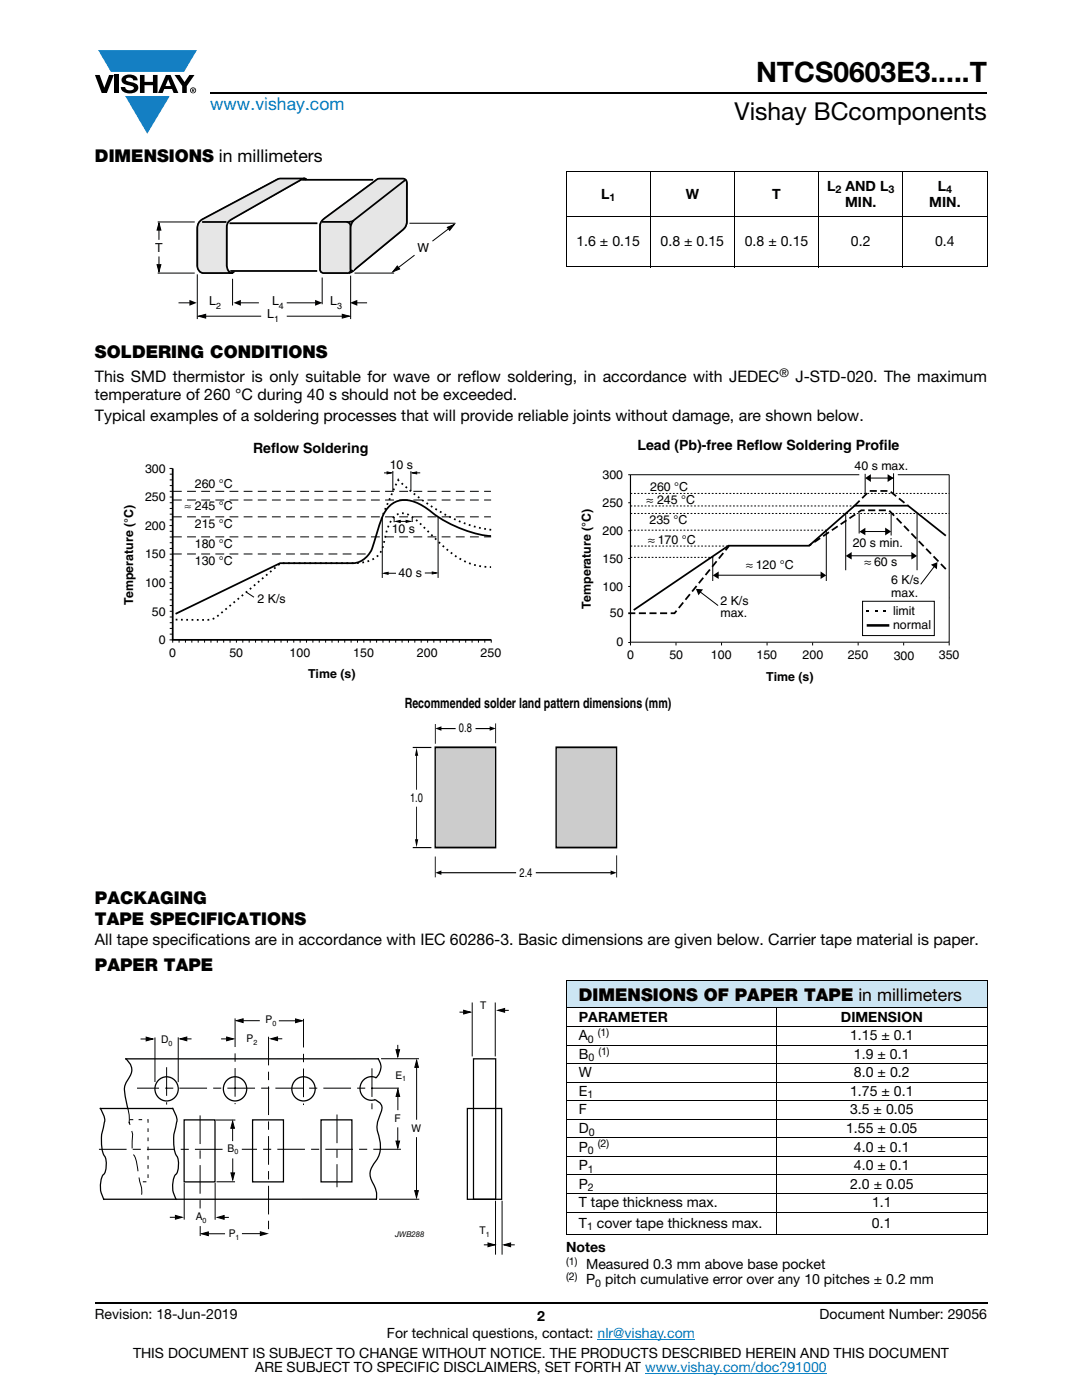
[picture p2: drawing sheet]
<svg xmlns="http://www.w3.org/2000/svg" width="216mm" height="279mm" viewBox="0 0 216 279" stroke-linecap="round" stroke-linejoin="round" font-family="sans-serif">
<g fill="#147fc3">
<path d="M19.6 10h19.7l-2.6 4.3h-1.1h-13.5z"/>
<path d="M25 19.2h8.9l-4.5 7.5z"/>
</g>
<g fill="#000">
<path d="M18.9 15h1l.9 2.5 1-2.5h.9l-1.4 3.6h-1zM22.9 15h.9v3.6h-.9zM24.6 15.3a2.1 2.1 0 0 1 2.8 .3l.1 .4h-.9a.79 .79 0 0 0-.7-.5 .79 .79 0 0 0-.8 .4l.3 .3 1 .2a1.08 1.08 0 0 1 1.2 1 1.08 1.08 0 0 1-1.1 1.2 1.73 1.73 0 0 1-2.4-1.2h.9a.96 .96 0 0 0 .8 .6 .96 .96 0 0 0 .9-.4 1.31 1.31 0 0 0-1.2-.6 1.03 1.03 0 0 1-1.1-.6 1.03 1.03 0 0 1 .2-1.1zM27.9 15h.9v1.3h1.7v-1.3h.9v3.6h-.9v-1.6h-1.7v1.6h-.9zM34.8 15h1.1l.9 1.4 1-1.4h1l-1.5 2.2v1.4h-.9v-1.4z"/>
<path d="M33.6 15.9l.5 1.3h-1.1zM33.1 15l-1.6 3.6h1l.3-.8h1.5l.3 .8h1l-1.6-3.6z"/>
<path d="M38.4 17.8h.2v.2h-.2zM38.3 17.7v.7h.1v-.3l.4 .3-.2-.3 .2-.2-.1-.2z"/>
<path d="M38.1 18a.46 .46 0 0 1 .9 0 .46 .46 0 0 1-.9 0zM37.9 18a.6 .6 0 0 0 1.2 0 .6 .6 0 0 0-1.2 0z"/>
</g>
<path d="M42 18.6h155M18.9 260h178.1" fill="none" stroke="#000" stroke-width=".36"/>
<path d="M119.2 267.3h19.5M128.7 274h36.3" fill="none" stroke="#007ec4" stroke-width=".2"/>
<path d="M31 35.5h59.9v29.3h-59.9z" fill="#fff"/>
<path d="M64.1 44.2l.8-.7 10.6-7.8h5.1l.4 .2 .2 .7v8.1l-.3 .7-10.4 8.6-.7 .5h-5.3l-.5-.2-.1-.5v-8.9z" fill="#e6e6e6"/>
<path d="M69.4 54.5h-4.9l-.5-.2-.1-.5v-8.9l.2-.7 .8-.7 10.6-7.8h5.1l.4 .2 .2 .7v8.1l-.3 .7-10.4 8.6-.7 .5h-.6" fill="none" stroke="#000" stroke-width=".2"/>
<path d="M39.7 44.4l.7-.7 14.8-7.9 .6-.2h4.8l-14.2 8-.9 .7-.2 .7v8.1l.2 .8 .6 .6h-5.7l-.5-.2-.4-.6-.2-.6v-7.4l.1-.8z" fill="#e6e6e6"/>
<path d="M46 54.5l-.5-.6-.2-.8v-8.1l.2-.7 .9-.7 14.2-8h-4.8l-.6 .2-14.8 7.9-.7 .7-.3 .5-.1 .8v7.4l.2 .6 .4 .6 .5 .2h5.7" fill="none" stroke="#000" stroke-width=".2"/>
<path d="M39.9 44.2l.4-.4 15.2-8.1 5.2-.1 .4 .3a.84 .84 0 0 0-1.2 .1l-13.6 7.7a1.95 1.95 0 0 0-1.1 2.4v6.9a1.43 1.43 0 0 0 .9 1.4l.5-.1 .1-.2-.1 .2-.4 .2h-4.2a2.53 2.53 0 0 1-2.2-.4 2.31 2.31 0 0 1-.4-2v-4.9a4.5 4.5 0 0 1 .3-2.8z" fill="#e6e6e6"/>
<path d="M61.1 35.9a.87 .87 0 0 0-1.2 .1l-13.6 7.7a1.95 1.95 0 0 0-1.1 2.4v6.9a1.43 1.43 0 0 0 .9 1.4l.5-.1 .1-.2-.1 .2-.4 .2h-4.2a2.53 2.53 0 0 1-2.2-.4 2.31 2.31 0 0 1-.4-2v-4.9a4.5 4.5 0 0 1 .3-2.8 4 4 0 0 1 2-1.3l13.8-7.4 5.2-.1 .4 .3M40.3 44.3h4.9" fill="none" stroke="#000" stroke-width=".35"/>
<path d="M40.3 44.3h4.9" fill="none" stroke="#e6e6e6" stroke-width=".2"/>
<path d="M64.3 44l10.7-8a1.97 1.97 0 0 1 1.7-.4h2.8a1.27 1.27 0 0 1 1.7 .7v5.3a8.6 8.6 0 0 1-.1 3.3 4.4 4.4 0 0 1-1.9 2l-8.6 7a2.15 2.15 0 0 1-2 .6h-3.6a.85 .85 0 0 1-1.1-1v-7.8a1.96 1.96 0 0 1 .4-1.7z" fill="#e6e6e6"/>
<path d="M69.6 54.5h-4.6a.85 .85 0 0 1-1.1-1v-7.8a2.32 2.32 0 0 1 1.3-2.5l9.8-7.2a1.97 1.97 0 0 1 1.7-.4h2.8a1.27 1.27 0 0 1 1.7 .7v5.3a8.6 8.6 0 0 1-.1 3.3 4.4 4.4 0 0 1-1.9 2l-8.7 7.1-.9 .5" fill="none" stroke="#000" stroke-width=".35"/>
<path d="M64.1 44.3h1.3a13 13 0 0 1 4.1 .1 1.57 1.57 0 0 1 .5 1.7v5.6a5.7 5.7 0 0 1-.2 2.6l-.3 .2z" fill="#e6e6e6"/>
<path d="M64.1 44.3h1.3a13 13 0 0 1 4.1 .1 1.57 1.57 0 0 1 .5 1.7v5.6a5.7 5.7 0 0 1-.2 2.6l-.3 .2" fill="none" stroke="#000" stroke-width=".35"/>
<path d="M70.6 44l10.3-8.1-10.4 18.1a.52 .52 0 0 1-.5-.2 .52 .52 0 0 1 0-.6v-7.9l.2-.8z" fill="#e6e6e6"/>
<path d="M60.3 35.9h14.2M80.9 35.9l-8.8 6.9a4.9 4.9 0 0 0-1.9 1.7l-.2 .9v7.8a.52 .52 0 0 0 0 .6 .52 .52 0 0 0 .5 .2M45.8 44.6h17.5M46 54.1h17.3M70.6 44l-.7 .3h-.7" fill="none" stroke="#000" stroke-width=".35"/>
<path d="M60.3 35.9h14.2M45.8 44.6h17.5M46 54.1h17.3" fill="none" stroke="#e6e6e6" stroke-width=".2"/>
<path d="M31.7 44.5l.4 1.4h-.8zM31.3 52.8h.8l-.4 1.4zM79.3 53.1l.4 .6-1.3 .5zM89.3 45.4l1.3-.6-.9 1.2zM39.6 63.1l1.4-.4v.8zM68.3 62.7l1.4 .4-1.4 .4z" fill="#000"/>
<g fill="none" stroke="#000" stroke-width=".2">
<path d="M112.9 34.2h84.1M112.9 34.3v18.8M129.8 34.1v19.2M146.6 34.1v19.2M163.3 34.1v19.2M180.1 34.1v19.2M197 34.3v18.8M31.3 52.8h.8l-.4 1.4zM31.5 54.5h7.4M31.5 44.3h7.4M31.7 44.5v3.4M31.7 51.2v3"/>
<path d="M31.7 44.5l.4 1.4h-.8zM39.4 54.8v8.9M46.4 55.6v5.4M64.3 55.4v5.3M70 55v8.7M70.7 54.5h7.9M79.3 53.1l.4 .6-1.3 .5zM81.7 44.6h9.2M82.7 50.9l-4.3 3.3M89.3 45.4l1.3-.6-.9 1.2zM90.6 44.8l-4.3 3.3M112.9 43.2h84.1"/>
<path d="M112.9 53.2h84.1M35.6 60.4h2.3M39.6 63.1h12.5M39.6 63.1l1.4-.4v.8zM48 60.4h3.7M57.2 60.4h5.8M57.2 63.1h12.5M68.3 62.7l1.4 .4-1.4 .4zM71.2 60.4h2"/>
</g>
<g fill="#000">
<path d="M37.8 59.8l1.5 .6-1.5 .6z" fill-rule="evenodd"/>
<path d="M46.6 60.4l1.5-.6v1.2z" fill-rule="evenodd"/>
<path d="M62.9 59.8l1.4 .6-1.4 .6z" fill-rule="evenodd"/>
<path d="M69.8 60.4l1.5-.6v1.2z" fill-rule="evenodd"/>
</g>
<path d="M24.5 88h75.5v47.9h-75.5z" fill="#fff"/>
<path d="M34.5 93.5v34.2h63.6M98 107a24.3 24.3 0 0 1-13-5.6 6.1 6.1 0 0 0-6.5-1 7.3 7.3 0 0 0-2.8 4.3 29.4 29.4 0 0 1-2 5.8 4.4 4.4 0 0 1-3.2 1.9h-14.6l-20.9 10.1" fill="none" stroke="#000" stroke-width=".35"/>
<path d="M77.2 94.2l.9 .2-.9 .2zM82.3 94.4l.8-.2v.4zM76.6 114.4l.8-.2v.4zM79 104.1l.9-.2v.4zM81 103.9l.9 .2-.9 .2zM86.3 114.1l.8 .2-.8 .2z" fill="#000"/>
<g fill="none" stroke="#000" stroke-width=".2">
<path d="M33.8 93.5h.7M33.9 94.6h.6M33.9 95.8h.6M33.9 96.9h.6M33.9 98.1h.6M33.9 99.2h.6M77.2 94.2l.9 .2-.9 .2zM78.1 94.4h-1.5M78.4 94v4M82 94v4M82.3 94.4l.8-.2v.4zM82.3 94.4h1.6"/>
<path d="M33.8 104.9h.7M33.8 116.3h.7M33.9 100.3h.6M33.9 101.5h.6M33.9 102.6h.6M33.9 103.8h.6M33.9 106h.6M33.9 107.2h.6M33.9 108.3h.6M33.9 109.5h.6M33.9 110.6h.6M33.9 111.7h.6"/>
<path d="M33.9 112.9h.6M33.9 114h.6M33.9 115.2h.6M33.9 117.4h.6M33.9 118.6h.6M33.9 119.7h.6M49.2 118.2l1.5 1M76.3 103.2v12.1M76.6 114.4l.8-.2v.4zM76.7 114.4h2.3M78.6 103.1v1.1M79 104.1l.9-.2v.4z"/>
<path d="M79.6 104.1h1.7M81 103.9l.9 .2-.9 .2zM82.2 103.1l.1 1.1M86.3 114.1l.8 .2-.8 .2zM86.7 114.3l-1.9 .1M87.4 103.2v12.1M33.8 127.7h.7v.6M33.9 120.9h.6M33.9 122h.6M33.9 123.1h.6M33.9 124.3h.6M33.9 125.4h.6"/>
<path d="M33.9 126.6h.6M35.7 127.7v.6M37 127.7v.6M38.3 127.7v.6M39.5 127.7v.6M40.8 127.7v.6M42.1 127.7v.6M43.4 127.7v.6M44.6 127.7v.6M45.9 127.7v.6M47.2 127.7v.6M48.4 127.7v.6"/>
<path d="M49.7 127.7v.6M51 127.7v.6M52.3 127.7v.6M53.5 127.7v.6M54.8 127.7v.6M56.1 127.7v.6M57.3 127.7v.6M58.6 127.7v.6M59.9 127.7v.6M61.2 127.7v.6M62.4 127.7v.6M63.7 127.7v.6"/>
<path d="M65 127.7v.6M66.2 127.7v.6M67.5 127.7v.6M68.8 127.7v.6M70.1 127.7v.6M71.3 127.7v.6M72.6 127.7v.6M73.9 127.7v.6M75.1 127.7v.6M76.4 127.7v.6M77.7 127.7v.6M79 127.7v.6"/>
<path d="M80.2 127.7v.6M81.5 127.7v.6M82.8 127.7v.6M84 127.7v.6M85.3 127.7v.6M86.6 127.7v.6M87.8 127.7v.6M89.1 127.7v.6M90.4 127.7v.6M91.7 127.7v.6M92.9 127.7v.6M94.2 127.7v.6"/>
<path d="M95.5 127.7v.6M96.7 127.7v.6M98 127.7v.6"/>
</g>
<path d="M98 105.7a32.3 32.3 0 0 1-16.6-8.2l-1.9-1.7-3.4 7.7M35.1 123.7h1.6a23.4 23.4 0 0 0 5.8-.2 137.2 137.2 0 0 0 10.8-8.8l2.7-2.3h14.7a6.3 6.3 0 0 0 5.1-2l.7-1.4a19 19 0 0 1 1.6-5.1 2.58 2.58 0 0 1 4-.9 47.3 47.3 0 0 1 5.8 5.5 14.1 14.1 0 0 0 10.1 4.7" fill="none" stroke="#000" stroke-width=".35" stroke-dasharray=".4 .7" stroke-linecap="butt"/>
<path d="M34.5 98.1h63.5M34.5 99.8h63.5M34.5 110.6h39.1M34.5 107.1h63.5M34.5 103.1h63.5" fill="none" stroke="#000" stroke-width=".2" stroke-dasharray="1.8 1.1" stroke-linecap="butt"/>
<path d="M115.7 87.5h75.8v48.9h-75.8z" fill="#fff"/>
<g fill="none" stroke="#000" stroke-width=".2">
<path d="M125.4 94.7h46.1M125.8 94.7v34.1M172.6 94.6v4M173.4 95.4h5M178.3 94.5v4M179.1 94.7h10.3v33.5h-63.6M125.4 117h.4M125.4 111.5h.4M125.4 105.9h.4M125.4 100.3h.4M139.5 118l3.8 2.9M142.2 111.2v4.7"/>
<path d="M143.1 114.8h21M164.9 105.9v10M168.8 102.5v11.3M169.8 110.9h12.3M171.4 102.4v4.1M172.1 120h14.3v6.8h-14.3zM172.3 106.1h4.7M177.8 102.6v4.3M183 102.5v11.3M186.6 112.8l-2.9 3.8M125.4 128.2h.4M134.9 128.2v.6"/>
<path d="M144 128.2v.6M153.1 128.2v.6M162.1 128.2v.6M171.2 128.2v.6M180.3 128.2v.6M189.4 128.2v.6"/>
</g>
<path d="M125.8 94.7v33.5" fill="none" stroke="#808080" stroke-width=".25"/>
<path d="M172.6 95.4l1.2-.8v1.6zM177.1 94.6l1.2 .8-1.2 .8zM138.9 117.5l1.4 .1-.9 1.2zM142.2 114.8l1.2-.8v1.5zM163.7 114.1l1.2 .7-1.2 .7zM168.8 110.9l1.1-.7v1.5zM171.5 106.1l1.2-.8v1.5zM176.6 105.3l1.2 .8-1.2 .8zM181.8 110.2l1.2 .7-1.2 .8zM185.8 112.7l1.2-.5-.1 1.4zM189.5 119v.4z" fill="#000"/>
<path d="M172.9 124.8h4.6" fill="none" stroke="#000" stroke-width=".51"/>
<path d="M172.8 121.9h.6v.3h-.6zM174.5 121.9h.6v.3h-.6zM176.3 121.9h.5v.3h-.5z" fill="#000"/>
<path d="M170.5 100.9l3-2.9h4l3.7 2.9M188.7 113.6l-11.3-11.8h-5.5l-10.5 7.1M125.4 122.4h9.2l10.9-13.4" fill="none" stroke="#000" stroke-width=".35" stroke-dasharray="1.4 .7" stroke-linecap="butt"/>
<path d="M188.7 106.9l-7.5-6h-10.7l-9.1 8h-16.1l-18.9 12.8" fill="none" stroke="#000" stroke-width=".35"/>
<path d="M125.8 98.5h63.6M125.8 102.5h63.6M125.8 105.8h39M125.8 109h19.7M125.8 111.2h16.5M125.8 101h44.9" fill="none" stroke="#000" stroke-width=".2" stroke-dasharray=".4 .4" stroke-linecap="butt"/>
<path d="M80.2 138.9h55.5v36.6h-55.5z" fill="#fff"/>
<path d="M83.1 149.2l.4 1.6h-.7zM86.9 145.4l1.2-.4v.8zM97.7 145l1.2 .4-1.2 .4zM82.8 167.5h.7l-.4 1.6zM86.9 174.2l1.2-.5v.9zM121.8 173.7l1.3 .5-1.3 .4z" fill="#000"/>
<path d="M82.4 149.2h3.7M83.1 150.4v7.2M86.9 144.5v3.9M87.7 145.4h3.2M94.9 145.4h3.3M98.9 144.4v3.9M82.4 169.2h3.7M83.1 161v7.2M86.9 170.9v4.2M87.7 174.2h15.3M106.9 174.2h15M123.1 170.7v4.4" fill="none" stroke="#000" stroke-width=".2"/>
<path d="M86.8 149.1h12.1v20h-12.1z" fill="#ccc"/>
<path d="M86.8 149.1h12.1v20h-12.1z" fill="none" stroke="#000" stroke-width=".31"/>
<path d="M111 149.1h12v20h-12z" fill="#ccc"/>
<path d="M111 149.1h12v20h-12z" fill="none" stroke="#000" stroke-width=".31"/>
<path d="M19.2 199.5h83.5v50.9h-83.5z" fill="#fff"/>
<path d="M25.5 221.2l.2 .9a9.5 9.5 0 0 0 .8 4.3l-.2 2.2a3.4 3.4 0 0 0 .7 2.4l.3 1.3 .5 3.1a6.5 6.5 0 0 1 .3 4" fill="none" stroke="#000" stroke-width=".2" stroke-dasharray="3.2 1.4"/>
<g fill="none" stroke="#000" stroke-width=".25">
<path d="M94.5 211.3h4.4v28h-4.4zM25.5 221.2l-.4-2a4.4 4.4 0 0 1 .2-3.3l.3-.5a2.68 2.68 0 0 0-.5-4.1h50.4a2.78 2.78 0 0 1-.5 3.8 2.36 2.36 0 0 0-3.2 2.1 2.36 2.36 0 0 0 3.1 2.3 1.83 1.83 0 0 1 1 2.8 5 5 0 0 0-.3 4.3 5.6 5.6 0 0 1-1.1 5.8 3.1 3.1 0 0 0 0 3.8 3.9 3.9 0 0 1 .6 3.1h-54.4M34.4 221.2a3.9 3.9 0 0 1 .6 3.9 8.1 8.1 0 0 0 .5 6l.1 1.2a2.83 2.83 0 0 1-.7 2.3 5 5 0 0 0 .3 4.7M34.5 221.2h-14.5a3.9 3.9 0 0 1 .6 3.9 8.1 8.1 0 0 0 .5 6l.1 1.2a2.83 2.83 0 0 1-.7 2.3 5 5 0 0 0 .2 4.7M36.7 223.5h6.2v12.4h-6.2zM50.4 223.5h6.2v12.4h-6.2zM64.1 223.5h6.1v12.4h-6.1zM93.3 221.2h6.8v18.1h-6.8z"/>
<circle cx="33.2" cy="217.3" r="2.37"/>
<circle cx="46.9" cy="217.3" r="2.37"/>
<circle cx="60.5" cy="217.3" r="2.37"/>
</g>
<path d="M33.2 213.1v7.2M46.9 203.3v17M53.6 207v39.4M60.6 203.4v17M74.2 213.3v8M79.5 217.2h-52.1M39.9 222.7v18.5M44.3 229.4h-25M67.2 222.5v14.3M79.9 229.4h-31.6M39.9 244.8v1.8" fill="none" stroke="#000" stroke-width=".2" stroke-dasharray="5.4 1.4 1.4 1.4"/>
<path d="M25.9 223.5h3.6v12.4h-1.6" fill="none" stroke="#000" stroke-width=".2" stroke-dasharray=".7 1.1" stroke-linecap="butt"/>
<g fill="none" stroke="#000" stroke-width=".2">
<path d="M28.1 207.4h1.7M29.2 207l1.3 .4-1.3 .3zM30.9 207.1v8.7M35.6 207.1v8.8M35.9 207.3l1.4-.3v.7zM36.4 207.3h1.8M44.1 207.3h1.8M45.2 207l1.4 .3-1.4 .4zM47.2 203.7l1.3-.4v.8zM47.7 203.7h4.1M54 207.3l1.4-.4v.8zM54.5 207.3h1.8"/>
<path d="M55.6 203.7h4M59 203.3l1.3 .4-1.3 .4zM76.1 211.3h7.4M79 209.5h.7l-.3 1.4zM79.4 208.5v2.4M79.4 217.4l.4 1.4h-.8zM79.4 217.4v4.2M83.1 211.6l.4 1.4h-.7zM83.1 211.6v11.9M91.7 202h2.2M92.5 201.6l1.4 .4-1.4 .4zM94.2 200.1v10.7"/>
<path d="M98.8 200.1v10.7M99.3 201.6h2.2M99.3 201.6l1.4-.3v.7zM36.8 236.2v7.1M42.9 236.2v7.1M43.2 223.5h3.7M43.3 235.9h3.5M46.1 234.1h.7l-.4 1.4zM46.4 223.8l.4 1.4h-.7zM46.4 224.3v3.4M46.4 231.2v3.6M75.7 239.3h7.9"/>
<path d="M79 227.7h.7l-.3 1.4zM79.4 225v4.1M82.8 237.6h.7l-.4 1.4zM83.1 226.9v12.1M98.9 239.6v10.8M100.2 239.6v10.8M33.9 242.9h1.8M35 242.6l1.3 .3-1.3 .4zM40.2 246.2l1.4-.3v.7zM40.7 246.2h4.2M43.4 243l1.3-.4v.7zM43.9 243h1.8"/>
<path d="M48.3 246.2h4.3M51.9 245.8l1.4 .4-1.4 .4zM96.5 248.4h2.2M97.4 248.1l1.3 .3-1.3 .4zM100.5 248.4h2.2M100.5 248.4l1.4-.3v.7z"/>
</g>
<g fill="#000">
<path d="M29.2 207l1.3 .4-1.3 .3zM35.9 207.3l1.4-.3v.7zM45.2 207l1.4 .3-1.4 .4zM47.2 203.7l1.3-.4v.8zM54 207.3l1.4-.4v.8zM59 203.3l1.3 .4-1.3 .4zM79.4 217.4l.3 1.4h-.7zM79 209.5h.7l-.3 1.4zM83.1 211.6l.4 1.4h-.7zM92.5 201.6l1.4 .4-1.4 .4zM99.3 201.6l1.4-.3v.7zM46.4 223.8l.4 1.4h-.7z"/>
<path d="M46.1 234.1h.7l-.4 1.4zM79 227.7h.7l-.3 1.4zM82.7 237.6h.8l-.4 1.4zM35 242.6l1.3 .3-1.3 .4zM40.2 246.2l1.4-.3v.7zM43.4 243l1.3-.4v.7zM51.9 245.8l1.4 .4-1.4 .4zM97.4 248.1l1.3 .3-1.3 .4zM100.5 248.4l1.4-.3v.7z"/>
</g>
<path d="M112.9 195.6h84.1v5.5h-84.1z" fill="#cce5f3"/>
<g fill="none" stroke="#000" stroke-width=".2">
<path d="M112.9 195.6h84.1M112.9 195.7v50.5M197 195.7v50.5M112.9 201.1h84.1M112.9 204.9h84.1M112.9 208.6h84.1M112.9 212.3h84.1M112.9 216h84.1M112.9 219.7h84.1M155 201.1v45.3M112.9 223.4h84.1M112.9 227.1h84.1"/>
<path d="M112.9 230.8h84.1M112.9 234.5h84.1M112.9 238.2h84.1M112.9 241.9h84.1M112.9 246.3h84.1"/>
</g>
<text font-size="5.6" x="150.9" y="16.4">NTCS0603E3.....T</text>
<text font-size="4.9" x="146.6" y="24">Vishay BCcomponents</text>
<text font-size="3.5" fill="#007ec4" x="42" y="21.9">www.vishay.com</text>
<g font-size="3.5">
<text x="18.9" y="32.3">DIMENSIONS in millimeters</text>
<text x="18.9" y="71.5">SOLDERING CONDITIONS</text>
<text x="18.9" y="180.4">PACKAGING</text>
<text x="18.9" y="184.6">TAPE SPECIFICATIONS</text>
<text x="18.9" y="193.8">PAPER TAPE</text>
<text x="115.5" y="199.7">DIMENSIONS OF PAPER TAPE in millimeters</text>
</g>
<g font-size="3.2">
<text x="18.9" y="76.2">This SMD thermistor is only suitable for wave or reflow soldering, in accordance with JEDEC</text>
<text x="158.7" y="76.2">J-STD-020. The maximum</text>
<text x="18.9" y="79.8">temperature of 260 °C during 40 s should not be exceeded.</text>
<text x="18.9" y="84">Typical examples of a soldering processes that will provide reliable joints without damage, are shown below.</text>
<text x="18.9" y="188.6">All tape specifications are in accordance with IEC 60286-3. Basic dimensions are given below. Carrier tape material is paper.</text>
</g>
<g font-size="2.8">
<text x="119.9" y="39.6">L</text>
<text x="136.8" y="39.6">W</text>
<text x="154.1" y="39.6">T</text>
<text x="165.1" y="38.1">L</text>
<text x="168.6" y="41.2">MIN.</text>
<text x="168.7" y="38.1">AND L</text>
<text x="185.4" y="41.2">MIN.</text>
<text x="187.1" y="38.1">L</text>
<text x="115" y="49.1">1.6 ± 0.15</text>
<text x="131.8" y="49.1">0.8 ± 0.15</text>
<text x="148.6" y="49.1">0.8 ± 0.15</text>
<text x="169.8" y="49.1">0.2</text>
<text x="186.6" y="49.1">0.4</text>
<text x="127.2" y="89.9">Lead (Pb)-free Reflow Soldering Profile</text>
<text x="50.5" y="90.4">Reflow Soldering</text>
<text x="80.8" y="141.3">Recommended solder land pattern dimensions (mm)</text>
<text x="115.5" y="203.9">PARAMETER</text>
<text x="167.8" y="203.9">DIMENSION</text>
<text x="115.5" y="207.6">A</text>
<text x="169.6" y="207.6">1.15 ± 0.1</text>
<text x="115.5" y="211.3">B</text>
<text x="115.5" y="215">W</text>
<text x="170.4" y="211.3">1.9 ± 0.1</text>
<text x="170.4" y="215">8.0 ± 0.2</text>
<text x="115.5" y="218.7">E</text>
<text x="169.6" y="218.7">1.75 ± 0.1</text>
<text x="115.5" y="222.4">F</text>
<text x="115.5" y="226.1">D</text>
<text x="168.8" y="226.1">1.55 ± 0.05</text>
<text x="169.6" y="222.4">3.5 ± 0.05</text>
<text x="115.5" y="229.8">P</text>
<text x="115.5" y="233.5">P</text>
<text x="170.4" y="229.8">4.0 ± 0.1</text>
<text x="170.4" y="233.5">4.0 ± 0.1</text>
<text x="115.5" y="237.2">P</text>
<text x="169.6" y="237.2">2.0 ± 0.05</text>
<text x="115.5" y="240.9">T tape thickness max.</text>
<text x="115.5" y="245">T cover tape thickness max.</text>
<text x="174" y="245">0.1</text>
<text x="174" y="240.9">1.1</text>
<text x="112.9" y="249.9">Notes</text>
<text x="116.9" y="253.3">Measured 0.3 mm above base pocket</text>
<text x="116.9" y="256.3">P pitch cumulative error over any 10 pitches ± 0.2 mm</text>
<text x="18.9" y="263.3">Revision: 18-Jun-2019</text>
<text x="107.2" y="263.6">2</text>
<text x="163.6" y="263.3">Document Number: 29056</text>
<text x="77.2" y="267.1">For technical questions, contact: nlr@vishay.com</text>
<text x="26.5" y="271">THIS DOCUMENT IS SUBJECT TO CHANGE WITHOUT NOTICE. THE PRODUCTS DESCRIBED HEREIN AND THIS DOCUMENT</text>
<text x="50.9" y="273.8">ARE SUBJECT TO SPECIFIC DISCLAIMERS, SET FORTH AT www.vishay.com/doc?91000</text>
</g>
<g font-size="2.5">
<text x="31" y="50.3">T</text>
<text x="83.3" y="50.3">W</text>
<text x="41.8" y="60.9">L</text>
<text x="53.3" y="63.5">L</text>
<text x="54.3" y="60.9">L</text>
<text x="65.9" y="60.9">L</text>
<text x="28.9" y="94.3">300</text>
<text x="77.8" y="93.5">10 s</text>
<text x="120.2" y="95.5">300</text>
<text x="170.5" y="93.7">40 s max.</text>
<text x="28.9" y="100">250</text>
<text x="36.8" y="101.9">≈ 245 °C</text>
<text x="38.9" y="97.5">260 °C</text>
<text x="120.2" y="101.1">250</text>
<text x="129" y="100.6">≈ 245 °C</text>
<text x="129.7" y="97.9">260 °C</text>
<text x="28.9" y="105.7">200</text>
<text x="38.9" y="105.3">215 °C</text>
<text x="78.2" y="106.4">10 s</text>
<text x="120.2" y="106.7">200</text>
<text x="129.6" y="104.6">235 °C</text>
<text x="28.9" y="111.4">150</text>
<text x="38.9" y="109.4">180 °C</text>
<text x="38.9" y="112.8">130 °C</text>
<text x="120.2" y="112.3">150</text>
<text x="129.3" y="108.5">≈ 170 °C</text>
<text x="148.8" y="113.7">≈ 120 °C</text>
<text x="170.1" y="109.1">20 s min.</text>
<text x="172.4" y="113.1">≈ 60 s</text>
<text x="28.9" y="117.2">100</text>
<text x="79.5" y="115.1">40 s</text>
<text x="120.2" y="117.8">100</text>
<text x="177.8" y="116.6">6 K/s</text>
<text x="177.8" y="119.1">max.</text>
<text x="26.6" y="120.7" transform="rotate(-90 26.6 120.7)">Temperature (°C)</text>
<text x="30.3" y="122.9">50</text>
<text x="51.4" y="120.3">2 K/s</text>
<text x="117.9" y="121.4" transform="rotate(-90 117.9 121.4)">Temperature (°C)</text>
<text x="121.7" y="123.1">50</text>
<text x="143.7" y="120.6">2 K/s</text>
<text x="143.7" y="123.1">max.</text>
<text x="178.2" y="125.6">normal</text>
<text x="178.2" y="122.8">limit</text>
<text x="31.7" y="128.6">0</text>
<text x="33.8" y="131.1">0</text>
<text x="45.8" y="131.1">50</text>
<text x="57.8" y="131.1">100</text>
<text x="70.5" y="131.1">150</text>
<text x="83.2" y="131.1">200</text>
<text x="95.9" y="131">250</text>
<text x="123" y="129">0</text>
<text x="125.2" y="131.6">0</text>
<text x="133.6" y="131.6">50</text>
<text x="141.9" y="131.6">100</text>
<text x="151" y="131.6">150</text>
<text x="160.2" y="131.6">200</text>
<text x="169.1" y="131.6">250</text>
<text x="178.3" y="131.7">300</text>
<text x="187.3" y="131.6">350</text>
<text x="61.5" y="135.3">Time (s)</text>
<text x="152.9" y="135.9">Time (s)</text>
<text x="91.6" y="146.2">0.8</text>
<text x="81.8" y="160">1.0</text>
<text x="103.7" y="174.9">2.4</text>
</g>
<text font-size="2.4" x="155.5" y="75.3">®</text>
<g font-size="2.1">
<text x="121.6" y="40.2">1</text>
<text x="166.7" y="38.6">2</text>
<text x="177.3" y="38.6">3</text>
<text x="188.8" y="38.6">4</text>
<text x="95.8" y="201.3">T</text>
<text x="32.2" y="208.2">D</text>
<text x="49.2" y="208">P</text>
<text x="53" y="204.2">P</text>
<text x="117.3" y="208.1">0</text>
<text x="119.3" y="206.8">(1)</text>
<text x="78.9" y="215.3">E</text>
<text x="117.4" y="211.8">0</text>
<text x="119.4" y="210.5">(1)</text>
<text x="117.2" y="219.2">1</text>
<text x="78.7" y="223.9">F</text>
<text x="82.1" y="226">W</text>
<text x="117.5" y="226.6">0</text>
<text x="45.4" y="229.8">B</text>
<text x="117.3" y="230.3">0</text>
<text x="119.3" y="229">(2)</text>
<text x="117.3" y="234">1</text>
<text x="117.3" y="237.7">2</text>
<text x="39.1" y="243.5">A</text>
<text x="117.1" y="245.5">1</text>
<text x="45.7" y="246.9">P</text>
<text x="95.7" y="246.3">T</text>
<text x="112.9" y="252.5">(1)</text>
<text x="112.9" y="255.4">(2)</text>
<text x="118.8" y="256.8">0</text>
</g>
<g font-size="1.8">
<text x="43.1" y="61.6">2</text>
<text x="54.7" y="64.2">1</text>
<text x="55.7" y="61.6">4</text>
<text x="67.3" y="61.6">3</text>
</g>
<text font-size="1.6" x="78.9" y="246.8">JWB288</text>
<g font-size="1.5">
<text x="33.6" y="208.8">0</text>
<text x="50.6" y="208.6">2</text>
<text x="54.3" y="204.7">0</text>
<text x="80.3" y="215.8">1</text>
<text x="46.8" y="230.4">0</text>
<text x="40.4" y="244.1">0</text>
<text x="47" y="247.4">1</text>
<text x="97" y="246.8">1</text>
</g>
</svg>
